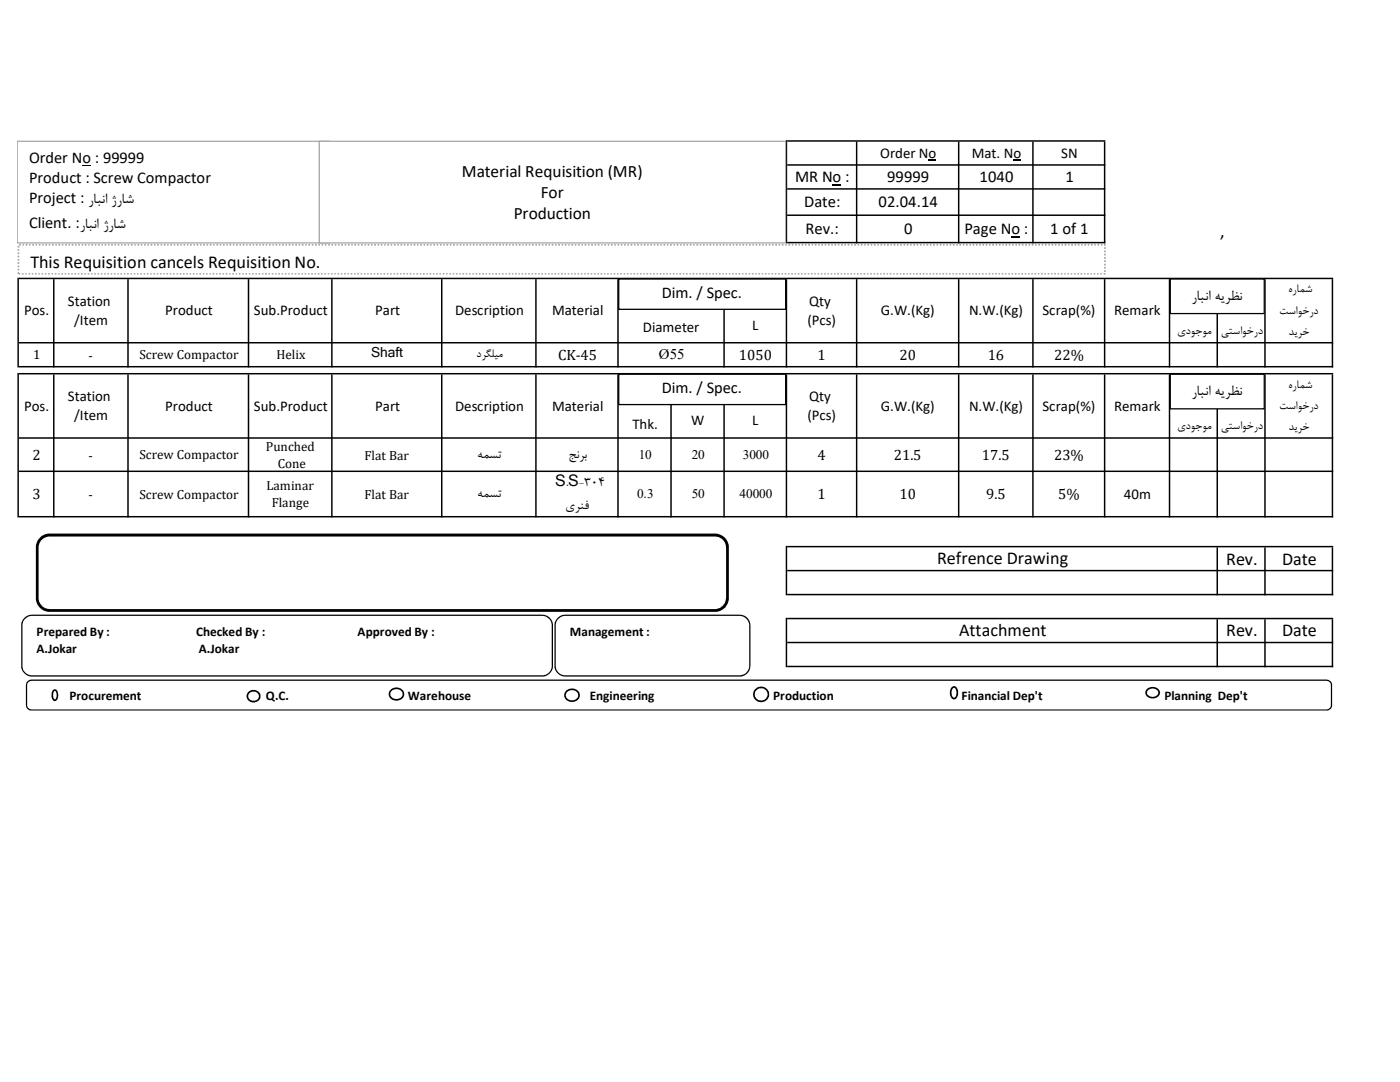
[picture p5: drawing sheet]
<svg xmlns="http://www.w3.org/2000/svg" width="279mm" height="216mm" viewBox="0 0 279 216" stroke-linecap="round" stroke-linejoin="round" font-family="sans-serif">
<path d="M166.2 36.8h1.7v.2h-1.7zM185.3 31.8h1.6v.2h-1.6zM202.2 31.8h1.6v.2h-1.6zM201.8 47.2h1.8v.2h-1.8z" fill="#000"/>
<g fill="#000">
<path d="M156.8 28h.3v20.6h-.3zM170.8 28.3h.3v20.3h-.3zM191.2 28.3h.3v20.3h-.3zM206 28.3h.3v20.3h-.3zM220.3 28.3h.3v20.3h-.3zM3.5 55.4h.3v17.9h-.3zM10.6 55.7h.3v17.6h-.3zM25.4 55.7h.3v17.6h-.3zM49.4 55.7h.3v17.6h-.3zM66.1 55.7h.3v17.6h-.3zM88 55.7h.3v17.6h-.3zM106.8 55.7h.3v17.6h-.3zM123.2 55.7h.3v17.6h-.3zM144.4 55.7h.3v17.6h-.3zM156.8 55.7h.3v17.6h-.3zM170.8 55.7h.3v17.6h-.3zM191.2 55.7h.3v17.6h-.3zM206 55.7h.3v17.6h-.3zM220.3 55.7h.3v17.6h-.3zM233.3 55.7h.3v17.6h-.3zM242.8 55.7h.3v17.6h-.3zM252.3 55.7h.3v17.6h-.3zM265.8 55.7h.3v17.6h-.3zM156.8 74.7h.3v28.6h-.3zM242.8 74.7h.3v28.6h-.3zM252.3 74.7h.3v28.6h-.3zM265.8 74.7h.3v28.6h-.3zM156.8 108.9h.3v9.9h-.3zM242.8 109.2h.3v9.6h-.3zM252.3 109.2h.3v9.6h-.3zM265.8 109.2h.3v9.6h-.3zM156.8 123.3h.3v9.8h-.3zM170.8 74.7h.3v28.6h-.3zM191.2 74.7h.3v28.6h-.3zM206 74.7h.3v28.6h-.3zM220.3 74.7h.3v28.6h-.3zM3.5 74.4h.3v28.9h-.3zM10.6 74.7h.3v28.6h-.3zM25.4 74.7h.3v28.6h-.3zM49.4 74.7h.3v28.6h-.3zM66.1 74.7h.3v28.6h-.3zM88 74.7h.3v28.6h-.3zM106.8 74.7h.3v28.6h-.3zM123.2 74.7h.3v28.6h-.3zM144.4 74.7h.3v28.6h-.3zM233.3 74.7h.3v28.6h-.3zM242.8 123.6h.3v9.5h-.3zM252.3 123.6h.3v9.5h-.3zM265.8 123.6h.3v9.5h-.3zM133.8 74.7h.3v28.6h-.3z" fill-rule="evenodd"/>
<path d="M157.1 28h63.5v.3h-63.5zM157.1 32.8h63.5v.3h-63.5zM157.1 37.5h63.5v.3h-63.5zM157.1 42.8h63.5v.3h-63.5zM157.1 48.3h63.5v.3h-63.5zM3.8 55.4h262.3v.3h-262.3zM3.8 68.2h262.3v.3h-262.3zM3.8 73h262.3v.3h-262.3zM3.8 74.4h262.3v.3h-262.3zM3.8 87.2h262.3v.3h-262.3zM3.8 93.9h262.3v.3h-262.3zM3.8 103h262.3v.3h-262.3zM157.1 108.9h109v.3h-109zM157.1 113.7h109v.3h-109zM157.1 118.5h109v.3h-109zM157.1 123.3h109v.3h-109zM157.1 128.1h109v.3h-109zM157.1 132.8h109v.3h-109z" fill-rule="evenodd"/>
</g>
<path d="M3.4 28.2h62.3v20.3h-62.3z" fill="#fff"/>
<path d="M3.4 28.1h62.3l.2 .1v20.3l-.2 .1h-62.3zM3.4 28.3l.2-.1v20.3l-.2-.2h62.3l-.1 .2v-20.3l.1 .1z" fill="#a6a6a6"/>
<path d="M16.5 32.9h1.7v.1h-1.7z" fill="#000"/>
<path d="M63.7 28.2h93.1v20.3h-93.1z" fill="#fff"/>
<path d="M63.6 28.1h93.2l.1 .1v20.3l-.1 .1h-93.1l-.1-.1zM63.7 28.3l.1-.1v20.3l-.1-.2h93.1l-.1 .2v-20.3l.1 .1z" fill="#a6a6a6"/>
<path d="M3.7 48.9h216.8v5.8h-216.8z" fill="#fff"/>
<path d="M3.5 54.3h.4v.4h-.4zM3.5 53.6h.4v.4h-.4zM3.5 53h.4v.3h-.4zM3.5 52.3h.4v.4h-.4zM3.5 51.7h.4v.3h-.4zM3.5 51h.4v.4h-.4zM3.5 50.4h.4v.3h-.4zM3.5 49.7h.4v.3h-.4zM3.5 49.1h.4v.3h-.4zM3.8 48.7h.3v.3h-.3zM4.5 48.7h.3v.3h-.3zM5.1 48.7h.4v.3h-.4zM5.8 48.7h.3v.3h-.3zM6.4 48.7h.4v.3h-.4zM7.1 48.7h.3v.3h-.3zM7.7 48.7h.4v.3h-.4zM8.4 48.7h.3v.3h-.3zM9.1 48.7h.3v.3h-.3zM9.7 48.7h.3v.3h-.3zM10.4 48.7h.3v.3h-.3zM11 48.7h.3v.3h-.3zM11.7 48.7h.3v.3h-.3zM12.4 48.7h.3v.3h-.3zM13 48.7h.3v.3h-.3zM13.7 48.7h.3v.3h-.3zM14.3 48.7h.3v.3h-.3zM15 48.7h.3v.3h-.3zM15.6 48.7h.4v.3h-.4zM16.3 48.7h.3v.3h-.3zM16.9 48.7h.4v.3h-.4zM17.6 48.7h.3v.3h-.3zM18.2 48.7h.4v.3h-.4zM18.9 48.7h.3v.3h-.3zM19.6 48.7h.3v.3h-.3zM20.2 48.7h.3v.3h-.3zM20.9 48.7h.3v.3h-.3zM21.5 48.7h.3v.3h-.3zM22.2 48.7h.3v.3h-.3zM22.9 48.7h.3v.3h-.3zM23.5 48.7h.3v.3h-.3zM24.2 48.7h.3v.3h-.3zM24.8 48.7h.3v.3h-.3zM25.5 48.7h.3v.3h-.3zM26.1 48.7h.4v.3h-.4zM26.8 48.7h.3v.3h-.3zM27.4 48.7h.4v.3h-.4zM28.1 48.7h.3v.3h-.3zM28.7 48.7h.4v.3h-.4zM29.4 48.7h.3v.3h-.3zM30.1 48.7h.3v.3h-.3zM30.7 48.7h.3v.3h-.3zM31.4 48.7h.3v.3h-.3zM32 48.7h.3v.3h-.3zM32.7 48.7h.3v.3h-.3zM33.4 48.7h.3v.3h-.3zM34 48.7h.3v.3h-.3zM34.7 48.7h.3v.3h-.3zM35.3 48.7h.3v.3h-.3zM36 48.7h.3v.3h-.3zM36.6 48.7h.4v.3h-.4zM37.3 48.7h.3v.3h-.3zM37.9 48.7h.4v.3h-.4zM38.6 48.7h.3v.3h-.3zM39.2 48.7h.4v.3h-.4zM39.9 48.7h.3v.3h-.3zM40.6 48.7h.3v.3h-.3zM41.2 48.7h.3v.3h-.3zM41.9 48.7h.3v.3h-.3zM42.5 48.7h.3v.3h-.3zM43.2 48.7h.3v.3h-.3zM43.9 48.7h.3v.3h-.3zM44.5 48.7h.3v.3h-.3zM45.2 48.7h.3v.3h-.3zM45.8 48.7h.3v.3h-.3zM46.5 48.7h.3v.3h-.3zM47.1 48.7h.4v.3h-.4zM47.8 48.7h.3v.3h-.3zM48.4 48.7h.4v.3h-.4zM49.1 48.7h.3v.3h-.3zM49.7 48.7h.4v.3h-.4zM50.4 48.7h.3v.3h-.3zM51.1 48.7h.3v.3h-.3zM51.7 48.7h.3v.3h-.3zM52.4 48.7h.3v.3h-.3zM53 48.7h.3v.3h-.3zM53.7 48.7h.3v.3h-.3zM54.4 48.7h.3v.3h-.3zM55 48.7h.3v.3h-.3zM55.7 48.7h.3v.3h-.3zM56.3 48.7h.3v.3h-.3zM57 48.7h.3v.3h-.3zM57.6 48.7h.4v.3h-.4zM58.3 48.7h.3v.3h-.3zM58.9 48.7h.4v.3h-.4zM59.6 48.7h.3v.3h-.3zM60.2 48.7h.4v.3h-.4zM60.9 48.7h.3v.3h-.3zM61.6 48.7h.3v.3h-.3zM62.2 48.7h.3v.3h-.3zM62.9 48.7h.3v.3h-.3zM63.5 48.7h.3v.3h-.3zM64.2 48.7h.3v.3h-.3zM64.9 48.7h.3v.3h-.3zM65.5 48.7h.3v.3h-.3zM66.2 48.7h.3v.3h-.3zM66.8 48.7h.3v.3h-.3zM67.5 48.7h.3v.3h-.3zM68.1 48.7h.4v.3h-.4zM68.8 48.7h.3v.3h-.3zM69.4 48.7h.4v.3h-.4zM70.1 48.7h.3v.3h-.3zM70.7 48.7h.4v.3h-.4zM71.4 48.7h.3v.3h-.3zM72.1 48.7h.3v.3h-.3zM72.7 48.7h.3v.3h-.3zM73.4 48.7h.3v.3h-.3zM74 48.7h.3v.3h-.3zM74.7 48.7h.3v.3h-.3zM75.4 48.7h.2v.3h-.2zM76 48.7h.3v.3h-.3zM76.7 48.7h.3v.3h-.3zM77.3 48.7h.3v.3h-.3zM78 48.7h.3v.3h-.3zM78.6 48.7h.4v.3h-.4zM79.3 48.7h.3v.3h-.3zM79.9 48.7h.4v.3h-.4zM80.6 48.7h.3v.3h-.3zM81.2 48.7h.4v.3h-.4zM81.9 48.7h.3v.3h-.3zM82.5 48.7h.4v.3h-.4zM83.2 48.7h.3v.3h-.3zM83.9 48.7h.3v.3h-.3zM84.5 48.7h.3v.3h-.3zM85.2 48.7h.3v.3h-.3zM85.9 48.7h.2v.3h-.2zM86.5 48.7h.3v.3h-.3zM87.2 48.7h.3v.3h-.3zM87.8 48.7h.3v.3h-.3zM88.5 48.7h.3v.3h-.3zM89.1 48.7h.4v.3h-.4zM89.8 48.7h.3v.3h-.3zM90.4 48.7h.4v.3h-.4zM91.1 48.7h.3v.3h-.3zM91.7 48.7h.4v.3h-.4zM92.4 48.7h.3v.3h-.3zM93 48.7h.4v.3h-.4zM93.7 48.7h.3v.3h-.3zM94.4 48.7h.3v.3h-.3zM95 48.7h.3v.3h-.3zM95.7 48.7h.3v.3h-.3zM96.4 48.7h.2v.3h-.2zM97 48.7h.3v.3h-.3zM97.7 48.7h.3v.3h-.3zM98.3 48.7h.3v.3h-.3zM99 48.7h.3v.3h-.3zM99.6 48.7h.3v.3h-.3zM100.3 48.7h.3v.3h-.3zM100.9 48.7h.4v.3h-.4zM101.6 48.7h.3v.3h-.3zM102.2 48.7h.4v.3h-.4zM102.9 48.7h.3v.3h-.3zM103.5 48.7h.4v.3h-.4zM104.2 48.7h.3v.3h-.3zM104.9 48.7h.3v.3h-.3zM105.5 48.7h.3v.3h-.3zM106.2 48.7h.3v.3h-.3zM106.8 48.7h.3v.3h-.3zM107.5 48.7h.3v.3h-.3zM108.2 48.7h.3v.3h-.3zM108.8 48.7h.3v.3h-.3zM109.5 48.7h.3v.3h-.3zM110.1 48.7h.3v.3h-.3zM110.8 48.7h.3v.3h-.3zM111.4 48.7h.4v.3h-.4zM112.1 48.7h.3v.3h-.3zM112.7 48.7h.4v.3h-.4zM113.4 48.7h.3v.3h-.3zM114 48.7h.4v.3h-.4zM114.7 48.7h.3v.3h-.3zM115.4 48.7h.3v.3h-.3zM116 48.7h.3v.3h-.3zM116.7 48.7h.3v.3h-.3zM117.3 48.7h.3v.3h-.3zM118 48.7h.3v.3h-.3zM118.7 48.7h.3v.3h-.3zM119.3 48.7h.3v.3h-.3zM120 48.7h.3v.3h-.3zM120.6 48.7h.3v.3h-.3zM121.3 48.7h.3v.3h-.3zM121.9 48.7h.4v.3h-.4zM122.6 48.7h.3v.3h-.3zM123.2 48.7h.4v.3h-.4zM123.9 48.7h.3v.3h-.3zM124.5 48.7h.4v.3h-.4zM125.2 48.7h.3v.3h-.3zM125.9 48.7h.3v.3h-.3zM126.5 48.7h.3v.3h-.3zM127.2 48.7h.3v.3h-.3zM127.8 48.7h.3v.3h-.3zM128.5 48.7h.3v.3h-.3zM129.2 48.7h.3v.3h-.3zM129.8 48.7h.3v.3h-.3zM130.5 48.7h.3v.3h-.3zM131.1 48.7h.3v.3h-.3zM131.8 48.7h.3v.3h-.3zM132.4 48.7h.4v.3h-.4zM133.1 48.7h.3v.3h-.3zM133.7 48.7h.4v.3h-.4zM134.4 48.7h.3v.3h-.3zM135 48.7h.4v.3h-.4zM135.7 48.7h.3v.3h-.3zM136.4 48.7h.3v.3h-.3zM137 48.7h.3v.3h-.3zM137.7 48.7h.3v.3h-.3zM138.3 48.7h.3v.3h-.3zM139 48.7h.3v.3h-.3zM139.7 48.7h.3v.3h-.3zM140.3 48.7h.3v.3h-.3zM141 48.7h.3v.3h-.3zM141.6 48.7h.3v.3h-.3zM142.3 48.7h.3v.3h-.3zM142.9 48.7h.4v.3h-.4zM143.6 48.7h.3v.3h-.3zM144.2 48.7h.4v.3h-.4zM144.9 48.7h.3v.3h-.3zM145.5 48.7h.4v.3h-.4zM146.2 48.7h.3v.3h-.3zM146.9 48.7h.3v.3h-.3zM147.5 48.7h.3v.3h-.3zM148.2 48.7h.3v.3h-.3zM148.8 48.7h.3v.3h-.3zM149.5 48.7h.3v.3h-.3zM150.2 48.7h.3v.3h-.3zM150.8 48.7h.3v.3h-.3zM151.5 48.7h.3v.3h-.3zM152.1 48.7h.3v.3h-.3zM152.8 48.7h.3v.3h-.3zM153.4 48.7h.4v.3h-.4zM154.1 48.7h.3v.3h-.3zM154.7 48.7h.4v.3h-.4zM155.4 48.7h.3v.3h-.3zM156 48.7h.4v.3h-.4zM156.7 48.7h.3v.3h-.3zM157.4 48.7h.3v.3h-.3zM158 48.7h.3v.3h-.3zM158.7 48.7h.3v.3h-.3zM159.3 48.7h.3v.3h-.3zM160 48.7h.3v.3h-.3zM160.7 48.7h.3v.3h-.3zM161.3 48.7h.3v.3h-.3zM162 48.7h.3v.3h-.3zM162.6 48.7h.3v.3h-.3zM163.3 48.7h.3v.3h-.3zM163.9 48.7h.4v.3h-.4zM164.6 48.7h.3v.3h-.3zM165.2 48.7h.4v.3h-.4zM165.9 48.7h.3v.3h-.3zM166.5 48.7h.4v.3h-.4zM167.2 48.7h.3v.3h-.3zM167.9 48.7h.3v.3h-.3zM168.5 48.7h.3v.3h-.3zM169.2 48.7h.3v.3h-.3zM169.8 48.7h.3v.3h-.3zM170.5 48.7h.3v.3h-.3zM171.2 48.7h.2v.3h-.2zM171.8 48.7h.3v.3h-.3zM172.5 48.7h.3v.3h-.3zM173.1 48.7h.3v.3h-.3zM173.8 48.7h.3v.3h-.3zM174.4 48.7h.4v.3h-.4zM175.1 48.7h.3v.3h-.3zM175.7 48.7h.4v.3h-.4zM176.4 48.7h.3v.3h-.3zM177 48.7h.4v.3h-.4zM177.7 48.7h.3v.3h-.3zM178.4 48.7h.3v.3h-.3zM179 48.7h.3v.3h-.3zM179.7 48.7h.3v.3h-.3zM180.3 48.7h.3v.3h-.3zM181 48.7h.3v.3h-.3zM181.7 48.7h.2v.3h-.2zM182.3 48.7h.3v.3h-.3zM183 48.7h.3v.3h-.3zM183.6 48.7h.3v.3h-.3zM184.3 48.7h.3v.3h-.3zM184.9 48.7h.4v.3h-.4zM185.6 48.7h.3v.3h-.3zM186.2 48.7h.4v.3h-.4zM186.9 48.7h.3v.3h-.3zM187.5 48.7h.4v.3h-.4zM188.2 48.7h.3v.3h-.3zM188.8 48.7h.4v.3h-.4zM189.5 48.7h.3v.3h-.3zM190.2 48.7h.3v.3h-.3zM190.8 48.7h.3v.3h-.3zM191.5 48.7h.3v.3h-.3zM192.2 48.7h.2v.3h-.2zM192.8 48.7h.3v.3h-.3zM193.5 48.7h.3v.3h-.3zM194.1 48.7h.3v.3h-.3zM194.8 48.7h.3v.3h-.3zM195.4 48.7h.3v.3h-.3zM196.1 48.7h.3v.3h-.3zM196.7 48.7h.4v.3h-.4zM197.4 48.7h.3v.3h-.3zM198 48.7h.4v.3h-.4zM198.7 48.7h.3v.3h-.3zM199.3 48.7h.4v.3h-.4zM200 48.7h.3v.3h-.3zM200.7 48.7h.3v.3h-.3zM201.3 48.7h.3v.3h-.3zM202 48.7h.3v.3h-.3zM202.6 48.7h.3v.3h-.3zM203.3 48.7h.3v.3h-.3zM204 48.7h.3v.3h-.3zM204.6 48.7h.3v.3h-.3zM205.3 48.7h.3v.3h-.3zM205.9 48.7h.3v.3h-.3zM206.6 48.7h.3v.3h-.3zM207.2 48.7h.4v.3h-.4zM207.9 48.7h.3v.3h-.3zM208.5 48.7h.4v.3h-.4zM209.2 48.7h.3v.3h-.3zM209.8 48.7h.4v.3h-.4zM210.5 48.7h.3v.3h-.3zM211.2 48.7h.3v.3h-.3zM211.8 48.7h.3v.3h-.3zM212.5 48.7h.3v.3h-.3zM213.1 48.7h.3v.3h-.3zM213.8 48.7h.3v.3h-.3zM214.5 48.7h.3v.3h-.3zM215.1 48.7h.3v.3h-.3zM215.8 48.7h.3v.3h-.3zM216.4 48.7h.3v.3h-.3zM217.1 48.7h.3v.3h-.3zM217.7 48.7h.4v.3h-.4zM218.4 48.7h.3v.3h-.3zM219 48.7h.4v.3h-.4zM219.7 48.7h.3v.3h-.3zM220.3 48.7h.3l.1 .3h-.4v-.1l.2 .1h-.2zM220.3 49.3h.4v.4h-.4zM220.3 50h.4v.3h-.4zM220.3 50.6h.4v.4h-.4zM220.3 51.3h.4v.3h-.4zM220.3 51.9h.4v.4h-.4zM220.3 52.6h.4v.4h-.4zM220.3 53.3h.4v.3h-.4zM220.3 53.9h.4v.4h-.4zM220.3 54.5h.2l-.2 .2h.4l-.4 .1zM219.6 54.5h.3v.3h-.3zM218.9 54.5h.3v.3h-.3zM218.3 54.5h.3v.3h-.3zM217.6 54.5h.3v.3h-.3zM217 54.5h.3v.3h-.3zM216.3 54.5h.3v.3h-.3zM215.6 54.5h.4v.3h-.4zM215 54.5h.3v.3h-.3zM214.3 54.5h.4v.3h-.4zM213.7 54.5h.3v.3h-.3zM213 54.5h.4v.3h-.4zM212.4 54.5h.3v.3h-.3zM211.7 54.5h.3v.3h-.3zM211.1 54.5h.3v.3h-.3zM210.4 54.5h.3v.3h-.3zM209.8 54.5h.3v.3h-.3zM209.1 54.5h.3v.3h-.3zM208.4 54.5h.3v.3h-.3zM207.8 54.5h.3v.3h-.3zM207.1 54.5h.3v.3h-.3zM206.5 54.5h.3v.3h-.3zM205.8 54.5h.3v.3h-.3zM205.1 54.5h.4v.3h-.4zM204.5 54.5h.3v.3h-.3zM203.8 54.5h.4v.3h-.4zM203.2 54.5h.3v.3h-.3zM202.5 54.5h.4v.3h-.4zM201.9 54.5h.3v.3h-.3zM201.2 54.5h.3v.3h-.3zM200.6 54.5h.3v.3h-.3zM199.9 54.5h.3v.3h-.3zM199.3 54.5h.3v.3h-.3zM198.6 54.5h.3v.3h-.3zM198 54.5h.2v.3h-.2zM197.3 54.5h.3v.3h-.3zM196.6 54.5h.3v.3h-.3zM196 54.5h.3v.3h-.3zM195.3 54.5h.3v.3h-.3zM194.6 54.5h.4v.3h-.4zM194 54.5h.3v.3h-.3zM193.3 54.5h.4v.3h-.4zM192.7 54.5h.3v.3h-.3zM192 54.5h.4v.3h-.4zM191.4 54.5h.3v.3h-.3zM190.7 54.5h.4v.3h-.4zM190.1 54.5h.3v.3h-.3zM189.4 54.5h.3v.3h-.3zM188.8 54.5h.3v.3h-.3zM188.1 54.5h.3v.3h-.3zM187.5 54.5h.2v.3h-.2zM186.8 54.5h.3v.3h-.3zM186.1 54.5h.3v.3h-.3zM185.5 54.5h.3v.3h-.3zM184.8 54.5h.3v.3h-.3zM184.1 54.5h.4v.3h-.4zM183.5 54.5h.3v.3h-.3zM182.8 54.5h.4v.3h-.4zM182.2 54.5h.3v.3h-.3zM181.5 54.5h.4v.3h-.4zM180.9 54.5h.3v.3h-.3zM180.2 54.5h.4v.3h-.4zM179.6 54.5h.3v.3h-.3zM178.9 54.5h.3v.3h-.3zM178.3 54.5h.3v.3h-.3zM177.6 54.5h.3v.3h-.3zM177 54.5h.2v.3h-.2zM176.3 54.5h.3v.3h-.3zM175.6 54.5h.3v.3h-.3zM175 54.5h.3v.3h-.3zM174.3 54.5h.3v.3h-.3zM173.7 54.5h.3v.3h-.3zM173 54.5h.3v.3h-.3zM172.3 54.5h.4v.3h-.4zM171.7 54.5h.3v.3h-.3zM171 54.5h.4v.3h-.4zM170.4 54.5h.3v.3h-.3zM169.7 54.5h.4v.3h-.4zM169.1 54.5h.3v.3h-.3zM168.4 54.5h.3v.3h-.3zM167.8 54.5h.3v.3h-.3zM167.1 54.5h.3v.3h-.3zM166.5 54.5h.3v.3h-.3zM165.8 54.5h.3v.3h-.3zM165.1 54.5h.3v.3h-.3zM164.5 54.5h.3v.3h-.3zM163.8 54.5h.3v.3h-.3zM163.2 54.5h.3v.3h-.3zM162.5 54.5h.3v.3h-.3zM161.8 54.5h.4v.3h-.4zM161.2 54.5h.3v.3h-.3zM160.5 54.5h.4v.3h-.4zM159.9 54.5h.3v.3h-.3zM159.2 54.5h.4v.3h-.4zM158.6 54.5h.3v.3h-.3zM157.9 54.5h.3v.3h-.3zM157.3 54.5h.3v.3h-.3zM156.6 54.5h.3v.3h-.3zM156 54.5h.3v.3h-.3zM155.3 54.5h.3v.3h-.3zM154.6 54.5h.3v.3h-.3zM154 54.5h.3v.3h-.3zM153.3 54.5h.3v.3h-.3zM152.7 54.5h.3v.3h-.3zM152 54.5h.3v.3h-.3zM151.3 54.5h.4v.3h-.4zM150.7 54.5h.3v.3h-.3zM150 54.5h.4v.3h-.4zM149.4 54.5h.3v.3h-.3zM148.7 54.5h.4v.3h-.4zM148.1 54.5h.3v.3h-.3zM147.4 54.5h.3v.3h-.3zM146.8 54.5h.3v.3h-.3zM146.1 54.5h.3v.3h-.3zM145.5 54.5h.3v.3h-.3zM144.8 54.5h.3v.3h-.3zM144.1 54.5h.3v.3h-.3zM143.5 54.5h.3v.3h-.3zM142.8 54.5h.3v.3h-.3zM142.2 54.5h.3v.3h-.3zM141.5 54.5h.3v.3h-.3zM140.8 54.5h.4v.3h-.4zM140.2 54.5h.3v.3h-.3zM139.5 54.5h.4v.3h-.4zM138.9 54.5h.3v.3h-.3zM138.2 54.5h.4v.3h-.4zM137.6 54.5h.3v.3h-.3zM136.9 54.5h.3v.3h-.3zM136.3 54.5h.3v.3h-.3zM135.6 54.5h.3v.3h-.3zM135 54.5h.3v.3h-.3zM134.3 54.5h.3v.3h-.3zM133.6 54.5h.3v.3h-.3zM133 54.5h.3v.3h-.3zM132.3 54.5h.3v.3h-.3zM131.7 54.5h.3v.3h-.3zM131 54.5h.3v.3h-.3zM130.3 54.5h.4v.3h-.4zM129.7 54.5h.3v.3h-.3zM129 54.5h.4v.3h-.4zM128.4 54.5h.3v.3h-.3zM127.7 54.5h.4v.3h-.4zM127.1 54.5h.3v.3h-.3zM126.4 54.5h.3v.3h-.3zM125.8 54.5h.3v.3h-.3zM125.1 54.5h.3v.3h-.3zM124.5 54.5h.3v.3h-.3zM123.8 54.5h.3v.3h-.3zM123.1 54.5h.3v.3h-.3zM122.5 54.5h.3v.3h-.3zM121.8 54.5h.3v.3h-.3zM121.2 54.5h.3v.3h-.3zM120.5 54.5h.3v.3h-.3zM119.8 54.5h.4v.3h-.4zM119.2 54.5h.3v.3h-.3zM118.5 54.5h.4v.3h-.4zM117.9 54.5h.3v.3h-.3zM117.2 54.5h.4v.3h-.4zM116.6 54.5h.3v.3h-.3zM115.9 54.5h.3v.3h-.3zM115.3 54.5h.3v.3h-.3zM114.6 54.5h.3v.3h-.3zM114 54.5h.3v.3h-.3zM113.3 54.5h.3v.3h-.3zM112.6 54.5h.3v.3h-.3zM112 54.5h.3v.3h-.3zM111.3 54.5h.3v.3h-.3zM110.7 54.5h.3v.3h-.3zM110 54.5h.3v.3h-.3zM109.3 54.5h.4v.3h-.4zM108.7 54.5h.3v.3h-.3zM108 54.5h.4v.3h-.4zM107.4 54.5h.3v.3h-.3zM106.7 54.5h.4v.3h-.4zM106.1 54.5h.3v.3h-.3zM105.4 54.5h.3v.3h-.3zM104.8 54.5h.3v.3h-.3zM104.1 54.5h.3v.3h-.3zM103.5 54.5h.3v.3h-.3zM102.8 54.5h.3v.3h-.3zM102.2 54.5h.2v.3h-.2zM101.5 54.5h.3v.3h-.3zM100.8 54.5h.3v.3h-.3zM100.2 54.5h.3v.3h-.3zM99.5 54.5h.3v.3h-.3zM98.8 54.5h.4v.3h-.4zM98.2 54.5h.3v.3h-.3zM97.5 54.5h.4v.3h-.4zM96.9 54.5h.3v.3h-.3zM96.2 54.5h.4v.3h-.4zM95.6 54.5h.3v.3h-.3zM94.9 54.5h.3v.3h-.3zM94.3 54.5h.3v.3h-.3zM93.6 54.5h.3v.3h-.3zM93 54.5h.3v.3h-.3zM92.3 54.5h.3v.3h-.3zM91.7 54.5h.2v.3h-.2zM91 54.5h.3v.3h-.3zM90.3 54.5h.3v.3h-.3zM89.7 54.5h.3v.3h-.3zM89 54.5h.3v.3h-.3zM88.3 54.5h.4v.3h-.4zM87.7 54.5h.3v.3h-.3zM87 54.5h.4v.3h-.4zM86.4 54.5h.3v.3h-.3zM85.7 54.5h.4v.3h-.4zM85.1 54.5h.3v.3h-.3zM84.4 54.5h.4v.3h-.4zM83.8 54.5h.3v.3h-.3zM83.1 54.5h.3v.3h-.3zM82.5 54.5h.3v.3h-.3zM81.8 54.5h.3v.3h-.3zM81.2 54.5h.2v.3h-.2zM80.5 54.5h.3v.3h-.3zM79.8 54.5h.3v.3h-.3zM79.2 54.5h.3v.3h-.3zM78.5 54.5h.3v.3h-.3zM77.9 54.5h.3v.3h-.3zM77.2 54.5h.3v.3h-.3zM76.5 54.5h.4v.3h-.4zM75.9 54.5h.3v.3h-.3zM75.2 54.5h.4v.3h-.4zM74.6 54.5h.3v.3h-.3zM73.9 54.5h.4v.3h-.4zM73.3 54.5h.3v.3h-.3zM72.6 54.5h.3v.3h-.3zM72 54.5h.3v.3h-.3zM71.3 54.5h.3v.3h-.3zM70.7 54.5h.3v.3h-.3zM70 54.5h.3v.3h-.3zM69.3 54.5h.3v.3h-.3zM68.7 54.5h.3v.3h-.3zM68 54.5h.3v.3h-.3zM67.4 54.5h.3v.3h-.3zM66.7 54.5h.3v.3h-.3zM66 54.5h.4v.3h-.4zM65.4 54.5h.3v.3h-.3zM64.7 54.5h.4v.3h-.4zM64.1 54.5h.3v.3h-.3zM63.4 54.5h.4v.3h-.4zM62.8 54.5h.3v.3h-.3zM62.1 54.5h.3v.3h-.3zM61.5 54.5h.3v.3h-.3zM60.8 54.5h.3v.3h-.3zM60.2 54.5h.3v.3h-.3zM59.5 54.5h.3v.3h-.3zM58.8 54.5h.3v.3h-.3zM58.2 54.5h.3v.3h-.3zM57.5 54.5h.3v.3h-.3zM56.9 54.5h.3v.3h-.3zM56.2 54.5h.3v.3h-.3zM55.5 54.5h.4v.3h-.4zM54.9 54.5h.3v.3h-.3zM54.2 54.5h.4v.3h-.4zM53.6 54.5h.3v.3h-.3zM52.9 54.5h.4v.3h-.4zM52.3 54.5h.3v.3h-.3zM51.6 54.5h.3v.3h-.3zM51 54.5h.3v.3h-.3zM50.3 54.5h.3v.3h-.3zM49.7 54.5h.3v.3h-.3zM49 54.5h.3v.3h-.3zM48.3 54.5h.3v.3h-.3zM47.7 54.5h.3v.3h-.3zM47 54.5h.3v.3h-.3zM46.4 54.5h.3v.3h-.3zM45.7 54.5h.3v.3h-.3zM45 54.5h.4v.3h-.4zM44.4 54.5h.3v.3h-.3zM43.7 54.5h.4v.3h-.4zM43.1 54.5h.3v.3h-.3zM42.4 54.5h.4v.3h-.4zM41.8 54.5h.3v.3h-.3zM41.1 54.5h.3v.3h-.3zM40.5 54.5h.3v.3h-.3zM39.8 54.5h.3v.3h-.3zM39.2 54.5h.3v.3h-.3zM38.5 54.5h.3v.3h-.3zM37.8 54.5h.3v.3h-.3zM37.2 54.5h.3v.3h-.3zM36.5 54.5h.3v.3h-.3zM35.9 54.5h.3v.3h-.3zM35.2 54.5h.3v.3h-.3zM34.5 54.5h.4v.3h-.4zM33.9 54.5h.3v.3h-.3zM33.2 54.5h.4v.3h-.4zM32.6 54.5h.3v.3h-.3zM31.9 54.5h.4v.3h-.4zM31.3 54.5h.3v.3h-.3zM30.6 54.5h.3v.3h-.3zM30 54.5h.3v.3h-.3zM29.3 54.5h.3v.3h-.3zM28.7 54.5h.3v.3h-.3zM28 54.5h.3v.3h-.3zM27.3 54.5h.3v.3h-.3zM26.7 54.5h.3v.3h-.3zM26 54.5h.3v.3h-.3zM25.4 54.5h.3v.3h-.3zM24.7 54.5h.3v.3h-.3zM24 54.5h.4v.3h-.4zM23.4 54.5h.3v.3h-.3zM22.7 54.5h.4v.3h-.4zM22.1 54.5h.3v.3h-.3zM21.4 54.5h.4v.3h-.4zM20.8 54.5h.3v.3h-.3zM20.1 54.5h.3v.3h-.3zM19.5 54.5h.3v.3h-.3zM18.8 54.5h.3v.3h-.3zM18.2 54.5h.3v.3h-.3zM17.5 54.5h.3v.3h-.3zM16.8 54.5h.3v.3h-.3zM16.2 54.5h.3v.3h-.3zM15.5 54.5h.3v.3h-.3zM14.9 54.5h.3v.3h-.3zM14.2 54.5h.3v.3h-.3zM13.5 54.5h.4v.3h-.4zM12.9 54.5h.3v.3h-.3zM12.2 54.5h.4v.3h-.4zM11.6 54.5h.3v.3h-.3zM10.9 54.5h.4v.3h-.4zM10.3 54.5h.3v.3h-.3zM9.6 54.5h.3v.3h-.3zM9 54.5h.3v.3h-.3zM8.3 54.5h.3v.3h-.3zM7.7 54.5h.3v.3h-.3zM7 54.5h.3v.3h-.3zM6.3 54.5h.3v.3h-.3zM5.7 54.5h.3v.3h-.3zM5 54.5h.3v.3h-.3zM4.4 54.5h.3v.3h-.3zM3.7 54.5h.3v.3h-.3z" fill="#a6a6a6"/>
<path d="M233.6 55.7h18.7v6.9h-18.7z" fill="#fff"/>
<path d="M233.5 55.6h18.9v7l-.1 .1h-18.7l-.2-.1zM233.6 55.8l.1-.1v6.9l-.1-.2h18.7l-.1 .2v-6.9l.1 .1z" fill="#000"/>
<path d="M123.5 55.7h33.3v6h-33.3z" fill="#fff"/>
<path d="M123.4 55.6l33.4-.1 .1 .2v6l-.1 .1h-33.3l-.1-.1zM123.5 55.8l.1-.1v6l-.1-.1h33.3l-.1 .1v-6l.1 .1z" fill="#000"/>
<path d="M233.6 74.7h18.7v6.9h-18.7z" fill="#fff"/>
<path d="M233.5 74.6h18.9v7l-.1 .1h-18.7l-.2-.1zM233.6 74.8l.1-.1v6.9l-.1-.2h18.7l-.1 .2v-6.9l.1 .1z" fill="#000"/>
<path d="M123.5 74.7h33.3v6h-33.3z" fill="#fff"/>
<path d="M123.4 74.6l33.4-.1 .1 .2v6l-.1 .2h-33.3l-.1-.2zM123.5 74.8l.1-.1v6l-.1-.1h33.3l-.1 .1v-6l.1 .1z" fill="#000"/>
<path d="M4.9 123.4l.9-.6h.5h101.9a2.03 2.03 0 0 1 2 2v8a2.01 2.01 0 0 1-2 2.1h-101.9a2 2 0 0 1-1.9-2.1v-8v-.5z" fill-rule="evenodd" fill="#fff"/>
<path d="M4.9 123.3l.6-.5 .8-.2h101.9a2.17 2.17 0 0 1 2.2 2.2v8a2.17 2.17 0 0 1-2.2 2.2h-101.9a2.16 2.16 0 0 1-2.1-2.2v-8.2l.2-.6zM5 123.4l-.4 .6-.1 .6v8.2a1.77 1.77 0 0 0 .8 1.7l.9 .2h102.2l.6-.1 .6-.4 .3-.4 .2-.7v-8.5l-.1-.5-.4-.7-1.2-.5h-102.2z" fill="#000"/>
<path d="M111.4 123.4l.9-.6h.5h34.8a2.06 2.06 0 0 1 2 2v8a2.03 2.03 0 0 1-2 2.1h-34.8a2.01 2.01 0 0 1-2-2.1v-8l.1-.5z" fill-rule="evenodd" fill="#fff"/>
<path d="M111.3 123.3l.7-.5 .8-.2h34.8a2.17 2.17 0 0 1 2.2 2.2v8a2.17 2.17 0 0 1-2.2 2.2h-34.8a2.15 2.15 0 0 1-2.1-2.2v-8.2l.1-.6zM111.5 123.4l-.5 .6-.1 .6v8.5l.3 .8 .6 .6 .4 .2h35.6l.9-.2 .7-1.1 .1-8.8-.3-.9-.5-.5-.5-.2-35.6-.1z" fill="#000"/>
<path d="M5.6 136l.7-.3h258.5a.99 .99 0 0 1 .9 1v4a.99 .99 0 0 1-.9 1h-258.5a.99 .99 0 0 1-1-1v-4z" fill-rule="evenodd" fill="#fff"/>
<path d="M5.3 136.1l.5-.4 .5-.1h258.5l.8 .3 .3 .6v4.4l-.3 .6-.6 .3h-258.7a1.12 1.12 0 0 1-1.1-1.1v-4zM5.7 136.1l-.3 .4v4.4l.3 .4 .6 .3h258.5l.5-.2 .3-.5v-4.4l-.2-.4-.6-.3h-258.5z" fill="#000"/>
<path d="M10.8 137.8l.2-.1a1.31 1.31 0 0 1 0 2 1.29 1.29 0 0 1-.2-1.9z" fill-rule="evenodd" fill="#fff"/>
<path d="M10.6 137.6a.52 .52 0 0 1 .9 .3 1.44 1.44 0 0 1-.4 2h-.1a1.13 1.13 0 0 1-.7-1.6zM10.8 137.9v.1a1.35 1.35 0 0 0 0 1.4l.1 .2 .2-.1a1.55 1.55 0 0 0 0-1.6z" fill="#000"/>
<path d="M49.6 138.3a1.2 1.2 0 0 1 1.6-.3 1.2 1.2 0 0 1 .4 1.6 1.19 1.19 0 0 1-1.6 .3 1.19 1.19 0 0 1-.4-1.6z" fill-rule="evenodd" fill="#fff"/>
<path d="M49.4 138.2a1.47 1.47 0 0 1 2.6 .5 1.18 1.18 0 0 1-.6 1.3 1.51 1.51 0 0 1-2.1-.6l-.1-.5zM49.7 138.4l-.2 .7 .5 .6 1 .1 .6-.5v-.7l-.5-.6h-.9z" fill="#000"/>
<path d="M78 137.8a1.39 1.39 0 0 1 1.6-.4 1.39 1.39 0 0 1 .8 1.5 1.46 1.46 0 0 1-1.4 .7 1.46 1.46 0 0 1-1.3-1.1z" fill-rule="evenodd" fill="#fff"/>
<path d="M77.8 137.8l.2-.3a1.74 1.74 0 0 1 2-.1l.4 .4 .3 .7a1.49 1.49 0 0 1-1.9 1.3 1.31 1.31 0 0 1-1.2-1.6zM78.2 137.8l-.3 .5v.4l.5 .6 .7 .2 .5-.1 .7-.5v-.6l-.5-.6-.7-.2z" fill="#000"/>
<path d="M229 137.6a1.4 1.4 0 0 1 2.4 .6 1.37 1.37 0 0 1-1.4 1 1.37 1.37 0 0 1-1.3-1z" fill-rule="evenodd" fill="#fff"/>
<path d="M228.8 137.5a1.64 1.64 0 0 1 2.7 .5v.2a1.53 1.53 0 0 1-1.5 1.2 1.53 1.53 0 0 1-1.4-1.2zM229.1 137.8l-.2 .6 .2 .3 .5 .3h.9l.6-.4v-.7l-.6-.4h-.9z" fill="#000"/>
<path d="M113 138a1.48 1.48 0 0 1 1.5-.4 1.48 1.48 0 0 1 1.1 1.1 1.44 1.44 0 0 1-1.4 1.2 1.44 1.44 0 0 1-1.5-1.2z" fill-rule="evenodd" fill="#fff"/>
<path d="M113 137.8l.6-.3 .6-.1 .6 .1 .6 .5a1.14 1.14 0 0 1 0 1.5l-.6 .5-.6 .1a1.46 1.46 0 0 1-1.6-1.6zM113.1 138.1l-.2 .8 .2 .4 .4 .3 .9 .1 .5-.1 .4-.5 .1-.5-.5-.7-1-.2z" fill="#000"/>
<path d="M190.1 137.2l.3-.1a1.38 1.38 0 0 1 0 2.3 1.39 1.39 0 0 1-.3-2.2z" fill-rule="evenodd" fill="#fff"/>
<path d="M189.9 137.2l.1-.2a.73 .73 0 0 1 .8 0 .73 .73 0 0 1 .4 .7 1.39 1.39 0 0 1-.7 1.8 .87 .87 0 0 1-.9-1v-.7zM190.2 137.3l-.3 .7 .1 .9 .3 .3h.2l.2-.2a1.79 1.79 0 0 0 0-1.5l-.2-.3z" fill="#000"/>
<circle cx="151.9" cy="138.6" r="1.42" fill="#fff"/>
<path d="M150.3 138.6a1.6 1.6 0 0 1 3.2 0 1.6 1.6 0 0 1-3.2 0zM150.6 138.5a1.3 1.3 0 0 0 2.6 0 1.3 1.3 0 0 0-2.6 0z" fill="#000"/>
<path d="M8 107.7a2.55 2.55 0 0 1 1.9-.9h132.8a2.48 2.48 0 0 1 2.5 2.5v10a2.52 2.52 0 0 1-2.5 2.5h-132.8a2.55 2.55 0 0 1-2.5-2.5v-10l.1-.6z" fill-rule="evenodd" fill="#fff"/>
<path d="M8.1 107.1l.7-.4 .9-.2h133a2.75 2.75 0 0 1 2.8 2.8v10a2.75 2.75 0 0 1-2.8 2.8h-132.8a2.75 2.75 0 0 1-2.7-2.8v-10a2.98 2.98 0 0 1 .9-2.2zM8.2 107.8l-.5 1.2v10.3a2.24 2.24 0 0 0 2.2 2.2h132.8a2.24 2.24 0 0 0 2.2-2.2v-10a2.24 2.24 0 0 0-2.2-2.2h-132.8a2.49 2.49 0 0 0-1.7 .7z" fill="#000"/>
<g font-size="3.6">
<text x="243.5" y="47.2">,</text>
<text x="6.1" y="53.4">This Requisition cancels Requisition No.</text>
<text x="187" y="112.5">Refrence Drawing</text>
<text x="244.7" y="112.6">Rev.</text>
<text x="255.9" y="112.6">Date</text>
<text x="191.4" y="126.8">Attachment</text>
<text x="244.7" y="127">Rev.</text>
<text x="255.9" y="127">Date</text>
</g>
<g font-size="3.5">
<text x="92.2" y="35.3">Material Requisition (MR)</text>
<text x="107.9" y="39.5">For</text>
<text x="102.5" y="43.7">Production</text>
</g>
<g font-size="3.3">
<text x="5.8" y="32.5">Order No : 99999</text>
<text x="5.8" y="36.5">Product : Screw Compactor</text>
<text x="5.8" y="40.6">Project : رابان ژراش</text>
<text x="158.7" y="36.4">MR No :</text>
<text x="160.5" y="41.4">Date:</text>
<text x="175.3" y="41.4">02.04.14</text>
<text x="177" y="36.4">99999</text>
<text x="195.5" y="36.4">1040</text>
<text x="212.6" y="36.4">1</text>
<text x="5.8" y="45.4">Client. :رابان ژراش</text>
<text x="160.8" y="46.8">Rev.:</text>
<text x="180.4" y="46.8">0</text>
<text x="192.5" y="46.8">Page No :</text>
<text x="209.6" y="46.8">1 of 1</text>
<text x="132.1" y="59.4">Dim. / Spec.</text>
<text x="237.8" y="59.9">رابان ه</text>
<text x="243.7" y="59.9">يرظن</text>
<text x="132.1" y="78.4">Dim. / Spec.</text>
<text x="237.8" y="78.9">رابان ه</text>
<text x="243.7" y="78.9">يرظن</text>
</g>
<text font-size="3.2" x="110.8" y="96.9">S.S-304</text>
<g font-size="3">
<text x="175.7" y="31.5">Order No</text>
<text x="193.9" y="31.5">Mat. No</text>
<text x="211.8" y="31.5">SN</text>
<text x="4.8" y="62.9">Pos.</text>
<text x="13.5" y="61">Station</text>
<text x="14.8" y="64.9">/Item</text>
<text x="33" y="62.9">Product</text>
<text x="50.7" y="62.9">Sub.Product</text>
<text x="74.9" y="62.9">Part</text>
<text x="90.8" y="62.9">Description</text>
<text x="110.2" y="62.9">Material</text>
<text x="150.1" y="65.8">L</text>
<text x="161.1" y="64.9">(Pcs)</text>
<text x="161.5" y="61">Qty</text>
<text x="175.8" y="62.9">G.W.(Kg)</text>
<text x="193.4" y="62.9">N.W.(Kg)</text>
<text x="208" y="62.9">Scrap(%)</text>
<text x="222.3" y="62.9">Remark</text>
<text x="111.4" y="71.8">CK-45</text>
<text x="128.3" y="66.2">Diameter</text>
<text x="131.5" y="71.6">Ø55</text>
<text x="147.4" y="71.8">1050</text>
<text x="163.2" y="71.8">1</text>
<text x="179.5" y="71.8">20</text>
<text x="197.1" y="71.8">16</text>
<text x="210.4" y="71.8">22%</text>
<text x="4.8" y="82">Pos.</text>
<text x="13.5" y="80">Station</text>
<text x="14.8" y="83.9">/Item</text>
<text x="33" y="82">Product</text>
<text x="50.7" y="82">Sub.Product</text>
<text x="74.9" y="82">Part</text>
<text x="90.8" y="82">Description</text>
<text x="110.2" y="82">Material</text>
<text x="161.1" y="83.9">(Pcs)</text>
<text x="161.5" y="80">Qty</text>
<text x="175.8" y="82">G.W.(Kg)</text>
<text x="193.4" y="82">N.W.(Kg)</text>
<text x="208" y="82">Scrap(%)</text>
<text x="222.3" y="82">Remark</text>
<text x="126.2" y="85.6">Thk.</text>
<text x="137.9" y="84.8">W</text>
<text x="150.1" y="84.8">L</text>
<text x="6.5" y="91.8">2</text>
<text x="95.2" y="91.4">همست</text>
<text x="113.5" y="91.4">جنرب</text>
<text x="163.2" y="91.8">4</text>
<text x="178.4" y="91.8">21.5</text>
<text x="196" y="91.8">17.5</text>
<text x="210.4" y="91.8">23%</text>
<text x="6.5" y="99.6">3</text>
<text x="95.2" y="99.2">همست</text>
<text x="112.8" y="101.6">يرنف</text>
<text x="163.2" y="99.6">1</text>
<text x="179.5" y="99.6">10</text>
<text x="196.8" y="99.6">9.5</text>
<text x="211.2" y="99.6">5%</text>
<text x="224.3" y="99.6">40m</text>
</g>
<text font-size="2.8" x="74" y="71.3">Shaft</text>
<g font-size="2.6">
<text x="257.1" y="58.3">هرامش</text>
<text x="255.3" y="62.6">تساوخرد</text>
<text x="6.6" y="71.7">1</text>
<text x="17.7" y="71.8">-</text>
<text x="27.8" y="71.7">Screw Compactor</text>
<text x="55.2" y="71.7">Helix</text>
<text x="95" y="71.3">درگليم</text>
<text x="234.9" y="66.6">يدوجوم</text>
<text x="243.7" y="66.6">يتساوخرد</text>
<text x="257.1" y="66.8">ديرخ</text>
<text x="257.1" y="77.3">هرامش</text>
<text x="255.3" y="81.6">تساوخرد</text>
<text x="234.9" y="85.6">يدوجوم</text>
<text x="243.7" y="85.6">يتساوخرد</text>
<text x="257.1" y="85.8">ديرخ</text>
<text x="17.7" y="91.7">-</text>
<text x="27.8" y="91.7">Screw Compactor</text>
<text x="53.1" y="90">Punched</text>
<text x="55.4" y="93.4">Cone</text>
<text x="72.8" y="91.7">Flat Bar</text>
<text x="127.5" y="91.6">10</text>
<text x="138.1" y="91.6">20</text>
<text x="148.3" y="91.6">3000</text>
<text x="17.7" y="99.5">-</text>
<text x="27.8" y="99.5">Screw Compactor</text>
<text x="53.2" y="97.8">Laminar</text>
<text x="54.2" y="101.3">Flange</text>
<text x="72.8" y="99.5">Flat Bar</text>
<text x="127.1" y="99.4">0.3</text>
<text x="138" y="99.4">50</text>
<text x="147.6" y="99.4">40000</text>
<text x="7.3" y="127">Prepared By :</text>
<text x="7.3" y="130.3">A.Jokar</text>
<text x="39.1" y="127">Checked By :</text>
<text x="39.7" y="130.3">A.Jokar</text>
<text x="71.4" y="127">Approved By :</text>
<text x="113.7" y="127">Management :</text>
<text x="13.9" y="139.7">Procurement</text>
<text x="53.1" y="139.7">Q.C.</text>
<text x="81.4" y="139.7">Warehouse</text>
<text x="117.7" y="139.7">Engineering</text>
<text x="154.3" y="139.7">Production</text>
<text x="191.9" y="139.7">Financial Dep't</text>
<text x="232.4" y="139.7">Planning Dep't</text>
</g>
</svg>
